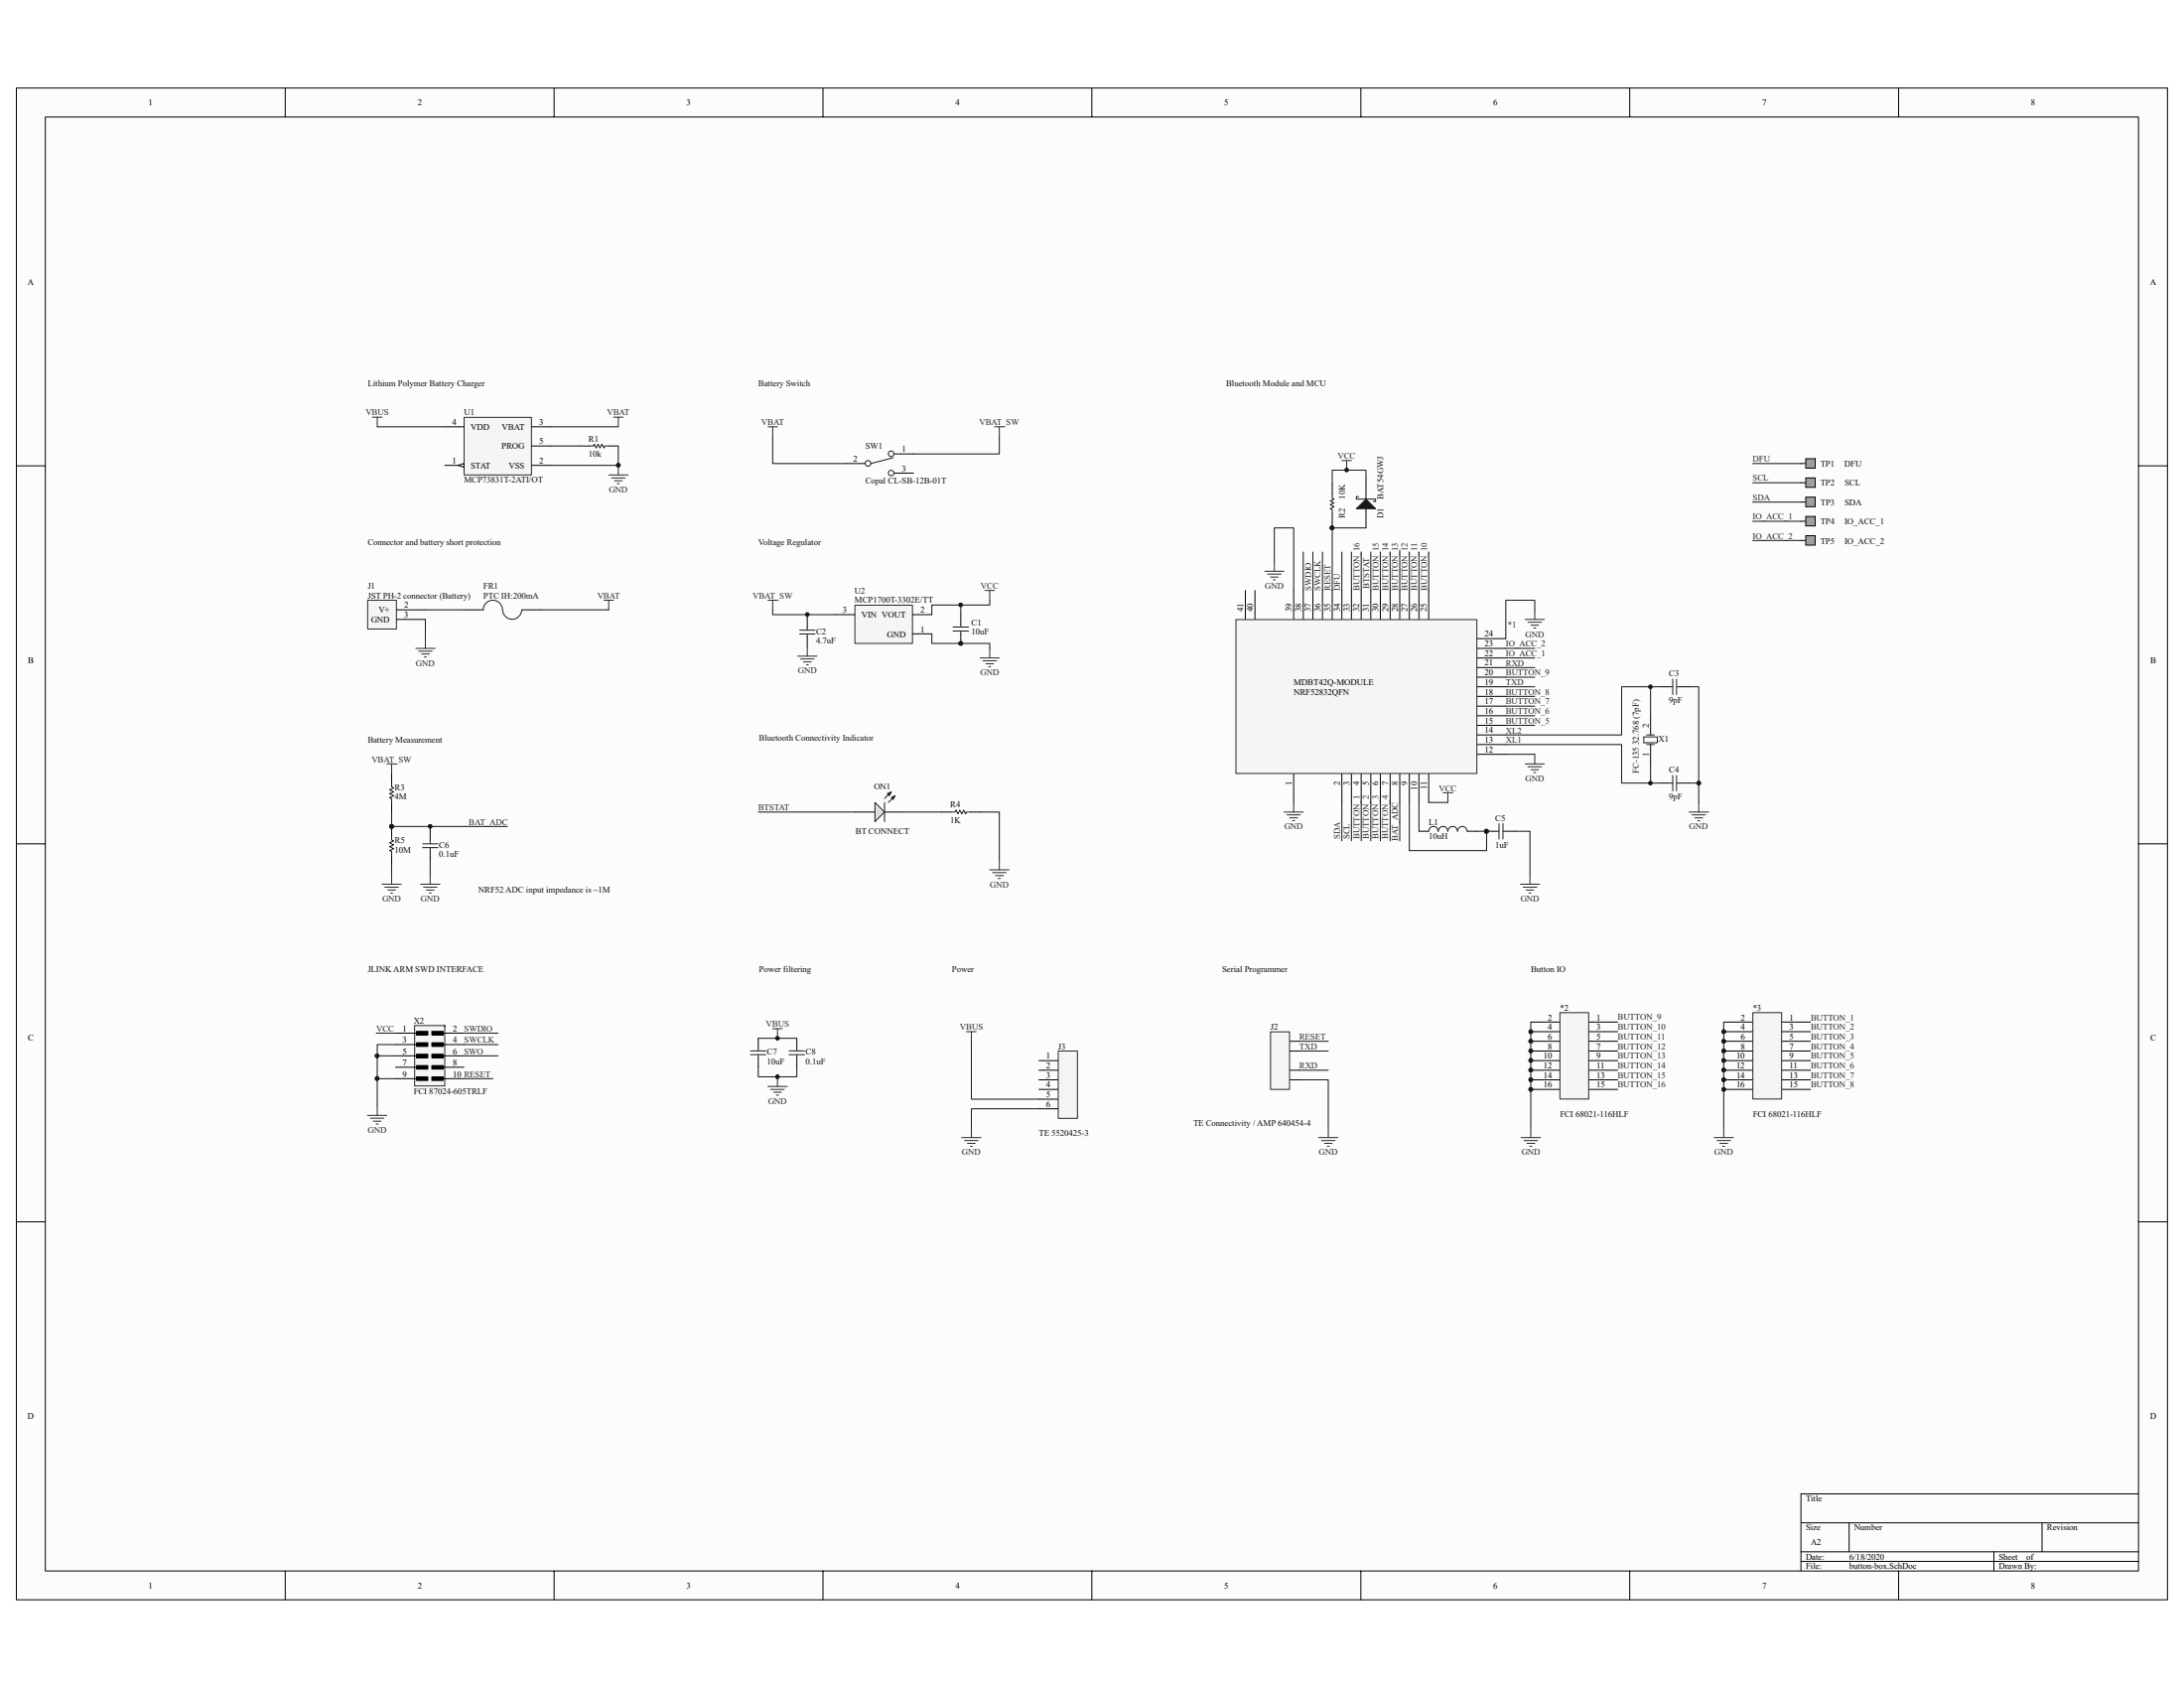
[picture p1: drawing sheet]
<svg xmlns="http://www.w3.org/2000/svg" width="279mm" height="216mm" viewBox="0 0 279 216" stroke-linecap="round" stroke-linejoin="round" font-family="sans-serif">
<path d="M2.1 11.3h275.2v193.3h-275.2z" fill="#fcfcfc"/>
<path d="M2.1 11.3h275.2v193.3h-275.2z" fill="none" stroke="#000" stroke-width=".13"/>
<path d="M5.8 15h267.8v185.9h-267.8z" fill="#fcfcfc"/>
<g fill="none" stroke="#000" stroke-width=".13">
<path d="M5.8 15h267.8v185.9h-267.8zM36.5 11.2v3.7M70.9 11.2v3.7M105.3 11.2v3.7M139.7 11.2v3.7M174.1 11.2v3.7M208.5 11.2v3.7M242.9 11.2v3.7M2.1 59.6h3.7M273.6 59.6h3.7M2.1 107.9h3.7M273.6 107.9h3.7"/>
<path d="M2.1 156.3h3.7M273.6 156.3h3.7M230.4 194.8h43.2M230.4 198.5h43.2M230.4 199.7h43.2M236.6 194.8v3.7M255.1 198.5v2.4M261.2 194.8v3.7M273.6 191.1h-43.2v9.8M36.5 200.9v3.7M70.9 200.9v3.7M105.3 200.9v3.7"/>
<path d="M139.7 200.9v3.7M174.1 200.9v3.7M208.5 200.9v3.7M242.9 200.9v3.7"/>
</g>
<path d="M47.1 76.8h3.6v3.7h-3.6z" fill="#f5f5f5"/>
<g fill="none" stroke="#262626" stroke-width=".13">
<path d="M171.7 58.9h1.2M172.3 58.9v1.2M47 76.8h3.7v3.7h-3.7zM161.8 73.1h2.5M162.2 73.4h1.7M162.5 73.8h1M162.9 74.2h.3M163 71.8v1.3M195.1 79.2h2.5M195.5 79.6h1.7M195.9 80h.9M196.3 78v1.2"/>
<path d="M195.1 97.7h2.5M195.5 98.1h1.7M195.9 98.4h.9M196.2 98.8h.3M196.2 80.3h.3M196.3 96.5v1.2M164.3 103.9h2.4M164.6 104.2h1.7M165 104.6h1M165.4 105h.2M165.5 102.6v1.3M216.1 103.9h2.5"/>
<path d="M216.5 104.2h1.7M216.8 104.6h1M217.2 105h.2M217.3 102.6v1.3"/>
</g>
<path d="M50.7 78h3.7M50.7 79.2h3.7M170.4 62v1.2M170.4 65.7v1.2M211.2 91.5v2.5M211.2 95.2v2.5M212.4 87.8h1.2M214.9 87.8h1.2M212.4 100.2h1.2M214.9 100.2h1.2" fill="none" stroke="#000" stroke-width=".13"/>
<path d="M170.4 63.2v.5l.3 .1-.5 .3 .5 .2-.5 .3 .5 .2-.5 .3 .2 .1v.5M210.3 94.3h1.7v.7h-1.7zM210.7 94h.9M210.7 95.2h.9M213.6 87.8h.4M214 86.9v1.9M214 99.2v2M214.5 87.8h.4M214.5 86.9v1.9M214.5 99.2v2M213.6 100.2h.4M214.5 100.2h.4" fill="none" stroke="#1c1c1c" stroke-width=".13"/>
<g fill="none" stroke="#0e0e0e" stroke-width=".13">
<path d="M163 71.8v-4.3h2.5v8M168 70.6v4.9M169.2 70.6v4.9M174.1 70.6v4.9M181.5 70.6v4.9M196.3 78v-1.2h-3.7v4.9M192.6 95.2h14.9v5h4.9M192.6 96.5h3.7M192.6 85.4h3.7M192.6 87.8h3.7M192.6 89.1h3.7M192.6 90.3h3.7"/>
<path d="M192.6 91.5h3.7M192.6 92.8h3.7M211.2 87.8v3.7M211.2 97.7v2.5M212.4 87.8h-4.9v6.2h-14.9M216.1 87.8h1.2v12.4h-1.2M175.4 102.6v4.9M176.6 102.6v4.9M217.3 100.2v2.4"/>
</g>
<g fill="#0e0e0e" stroke="#0e0e0e" stroke-width=".13">
<circle cx="172.3" cy="60.1" r=".23"/>
<circle cx="217.3" cy="100.2" r=".23"/>
<circle cx="211.1" cy="87.8" r=".23"/>
<circle cx="211.1" cy="100.2" r=".23"/>
</g>
<path d="M53 131.2v7.7h3.9v-7.7z" fill-rule="evenodd" fill="#f5f5f5" stroke="#262626" stroke-width=".13"/>
<g fill="none" stroke="#000" stroke-width=".13">
<path d="M181.5 106.3h1.3M187.7 106.3h1.2M190.2 106.3h1.2M192.6 106.3h1.3M50.6 132.1h2.9M50.6 133.6h2.9M50.6 135h2.9M50.6 136.5h2.9M50.6 138h2.9M53.3 131.9h1.4v.5h-1.4zM53.3 133.4h1.4v.4h-1.4zM53.3 134.8h1.4v.5h-1.4z"/>
<path d="M53.3 136.3h1.4v.4h-1.4zM53.3 137.7h1.4v.5h-1.4zM55.2 131.9h1.5v.5h-1.5zM55.2 133.4h1.5v.4h-1.5zM55.2 134.8h1.5v.5h-1.5zM55.2 136.3h1.5v.4h-1.5zM55.2 137.7h1.5v.5h-1.5zM56.4 132.1h3M56.4 133.6h3M56.4 135h3M56.4 136.5h3M59.4 138h-3"/>
</g>
<path d="M53.3 131.9h1.4v.5h-1.4zM53.3 133.4h1.4v.4h-1.4zM53.3 134.9h1.4v.4h-1.4zM53.3 136.3h1.4v.4h-1.4zM53.3 137.8h1.4v.4h-1.4zM55.3 131.9h1.4v.5h-1.4zM55.3 133.4h1.4v.4h-1.4zM55.3 134.9h1.4v.4h-1.4zM55.3 136.3h1.4v.4h-1.4zM55.3 137.8h1.4v.4h-1.4z" fill="#000"/>
<path d="M180.3 102.6v6.2h9.9v-2.5M181.5 102.6v3.7M182.8 102.6h2.4M48.1 132.1h2.5M50.6 133.6h-2.3v1.4M50.6 135h-2.3v3M50.6 138h-2.3v3.4M59.4 138h3.7" fill="none" stroke="#0e0e0e" stroke-width=".13"/>
<g fill="#0e0e0e" stroke="#0e0e0e" stroke-width=".13">
<circle cx="48.2" cy="135" r=".23"/>
<circle cx="48.2" cy="137.9" r=".23"/>
<circle cx="190.2" cy="106.3" r=".23"/>
</g>
<path d="M184.6 101.4h1.3M185.2 101.4v1.2M194.5 113.1h2.5M194.9 113.5h1.7M195.2 113.8h1M195.6 114.2h.3M195.7 111.9v1.2M47 142.7h2.5M47.4 143h1.7M47.8 143.4h.9M48.1 143.8h.3M48.3 141.4v1.3" fill="none" stroke="#262626" stroke-width=".13"/>
<path d="M185.2 106.3a.61 .61 0 0 0-.6-.6 .61 .61 0 0 0-.6 .6 .6 .6 0 0 0-.6-.6 .6 .6 0 0 0-.6 .6M187.7 106.3a.61 .61 0 0 0-.6-.6 .61 .61 0 0 0-.6 .6 .61 .61 0 0 0-.7-.6 .61 .61 0 0 0-.6 .6M191.4 106.3h.4M191.8 105.3v2M192.3 106.3h.3M192.3 105.3v2" fill="none" stroke="#1c1c1c" stroke-width=".13"/>
<path d="M59.4 53.4h8.6v7.3h-8.6z" fill="#f5f5f5"/>
<path d="M59.4 53.4h8.6v7.3h-8.6z" fill="none" stroke="#262626" stroke-width=".13"/>
<path d="M56.9 59.5h2.5M56.9 54.6h2.5M68 59.5h2.5M68 54.6h2.5" fill="none" stroke="#000" stroke-width=".13"/>
<path d="M58.6 59.5l.8-.2v.5z" fill="#fcfcfc" stroke="#000" stroke-width=".13"/>
<g fill="none" stroke="#000" stroke-width=".13">
<path d="M68 57h2.5M74.2 57h1.2M77.9 57h1.2M59.4 78h2.4M66.8 78h2.4M50.1 98.9v1.3M50.1 102.6v1.3M50.1 105.7v1.2M50.1 109.4v1.2M55 106.3v1.2M55 108.8v1.2M120.4 103.9h1.3"/>
<path d="M124.1 103.9h1.3"/>
</g>
<path d="M75.4 57h.5l.1-.2 .3 .5 .2-.5 .3 .5 .2-.5 .3 .5 .1-.3h.5M61.8 78a1.24 1.24 0 0 1 1.3-1.2 1.24 1.24 0 0 1 1.2 1.2 1.22 1.22 0 0 0 1.2 1.2 1.22 1.22 0 0 0 1.2-1.2M50.1 100.2v.4l.3 .2-.6 .2 .6 .3-.6 .2 .6 .3-.6 .2 .3 .1v.5M50.1 106.9v.5l.3 .1-.6 .3 .6 .3-.6 .2 .6 .2-.6 .3 .3 .1v.5M54.1 107.9h1.9M54.1 108.4h1.9M55 107.5v.4M55 108.4v.4M121.7 103.9h.5l.1-.3 .3 .5 .2-.5 .2 .5 .3-.5 .2 .5 .2-.2h.4" fill="none" stroke="#1c1c1c" stroke-width=".13"/>
<g fill="none" stroke="#262626" stroke-width=".13">
<path d="M47.6 53.4h1.3M48.3 53.4v1.2M78.5 53.4h1.2M79.1 53.4v1.2M79.1 59.5v1.2M98.2 54.6h1.3M98.8 54.6v1.2M127.2 54.6h1.3M127.8 54.6v1.2M77.3 76.8h1.2M77.9 60.7h2.4M77.9 76.8v1.2"/>
<path d="M78.2 61.1h1.8M78.6 61.5h1M79 61.8h.2M98.2 76.8h1.3M98.8 76.8v1.2M126 75.5h1.2M126.6 75.5v1.3M53.2 82.9h2.5M53.6 83.3h1.7M53.9 83.7h1M54.3 84h.2M54.4 81.7v1.2"/>
<path d="M125.4 84.2h2.4M125.8 84.5h1.7M126.1 84.9h1M126.5 85.3h.2M126.6 82.9v1.3M48.9 113.1h2.4M49.2 113.5h1.8M49.6 113.8h1M50 114.2h.2M50.1 111.9v1.2M53.8 113.1h2.5M54.2 113.5h1.7"/>
<path d="M54.5 113.8h1M54.9 114.2h.3M55 111.9v1.2M126.6 111.3h2.5M127 111.6h1.7M127.4 112h1M127.7 112.4h.3M127.8 110v1.3"/>
</g>
<g fill="#0e0e0e" stroke="#0e0e0e" stroke-width=".13">
<circle cx="79.1" cy="59.5" r=".23"/>
<circle cx="50.1" cy="105.7" r=".24"/>
</g>
<g fill="none" stroke="#0e0e0e" stroke-width=".13">
<path d="M48.3 54.6h8.6M70.5 57h3.7M70.5 54.6h8.6M79.1 57v2.5h-8.6M54.4 79.2v2.5M54.4 78h5M166.7 70.6v4.9M171.7 70.6v4.9M172.9 70.6v4.9M175.4 70.6v4.9M176.6 70.6v4.9M177.8 70.6v4.9"/>
<path d="M180.3 70.6v4.9M182.8 70.6v4.9M192.6 86.6h3.7M192.6 82.9h3.7M192.6 84.2h3.7M171.7 102.6v4.9M172.9 102.6v4.9M174.1 102.6v4.9M177.8 102.6v4.9M179.1 102.6v4.9M193.9 106.3h1.8v5.6"/>
</g>
<path d="M109.4 77.4h7.3v4.9h-7.3z" fill="#f5f5f5"/>
<path d="M109.4 77.4h7.3v4.9h-7.3z" fill="none" stroke="#262626" stroke-width=".13"/>
<g fill="none" stroke="#000" stroke-width=".13">
<path d="M106.9 78.6h2.4M116.8 78.6h2.4M122.9 78.6v1.2M159.3 75.5v3.7M160.5 75.5v3.7M165.5 75.5v3.7M166.7 75.5v3.7M168 75.5v3.7M169.2 75.5v3.7M170.4 75.5v3.7M171.7 75.5v3.7M172.9 75.5v3.7"/>
<path d="M174.1 75.5v3.7M175.4 75.5v3.7M176.6 75.5v3.7M177.8 75.5v3.7M179.1 75.5v3.7M180.3 75.5v3.7M181.5 75.5v3.7M182.8 75.5v3.7M116.8 81.1h2.4M122.9 81.1v1.2M165.5 98.9v3.7M171.7 98.9v3.7"/>
<path d="M172.9 98.9v3.7M174.1 98.9v3.7M175.4 98.9v3.7M176.6 98.9v3.7M177.8 98.9v3.7M179.1 98.9v3.7M180.3 98.9v3.7M181.5 98.9v3.7M182.8 98.9v3.7M188.9 96.5h3.7M188.9 95.2h3.7M188.9 94h3.7"/>
<path d="M188.9 92.8h3.7M188.9 91.5h3.7M188.9 90.3h3.7M188.9 89.1h3.7M188.9 87.8h3.7M188.9 86.6h3.7M188.9 85.4h3.7M188.9 84.2h3.7M188.9 82.9h3.7M188.9 81.7h3.7"/>
</g>
<g fill="#0e0e0e" stroke="#0e0e0e" stroke-width=".13">
<path d="M122.7 82.1h.2h.2v.2v.2h-.2h-.2v-.2z" fill-rule="evenodd"/>
<path d="M122.7 82.1h.2h.2v.2v.2h-.2h-.2v-.2z" fill-rule="evenodd"/>
</g>
<path d="M122.9 79.8v.4M121.9 80.2h2M121.9 80.7h2M122.9 80.7v.4" fill="none" stroke="#1c1c1c" stroke-width=".13"/>
<path d="M119.2 81.1v1.2h7.4v.6" fill="none" stroke="#0e0e0e" stroke-width=".13"/>
<path d="M158.1 79.3h30.8v19.6h-30.8z" fill="#f5f5f5"/>
<path d="M158.1 79.2h30.8v19.7h-30.8zM49.5 97.7h1.2M50.1 97.7v1.2M98.2 139h2.5M98.6 139.3h1.7M98.8 131.6h1.3M99 139.7h1M99.5 131.6v1.2M99.5 137.7v1.3M99.3 140.1h.3" fill="none" stroke="#262626" stroke-width=".13"/>
<g fill="none" stroke="#0e0e0e" stroke-width=".13">
<path d="M69.2 78h8.7M170.4 67.5h4.4M170.4 66.9v8.6M174.8 61.4v-1.3h-4.4v1.9M179.1 70.4v5.1M50.1 103.9v1.8h14.8M50.1 110.6v1.3M55 105.7v.6M55 110v1.9M125.4 103.9h2.4v6.1M59.4 135h4.3M59.4 133.6h4.3"/>
<path d="M59.4 132.1h4.3M97 136.5v1.2h4.9v-1.2M97 132.8h4.9"/>
</g>
<path d="M174.8 61.4v2.4M174.8 65.1v2.4M97 132.8v1.2M97 135.3v1.2M101.9 132.8v1.2M101.9 135.3v1.2M132.9 135.7h2.5M132.9 136.9h2.5M132.9 138.1h2.5M132.9 139.3h2.5M132.9 140.6h2.5" fill="none" stroke="#000" stroke-width=".13"/>
<path d="M173.8 63.5h-.3v.3h2.5v.3h-.3M96 134.9h2M96 134.4h2M97 134v.4M97 134.9v.4M100.9 134.4h2M100.9 134.9h2M101.9 134v.4M101.9 134.9v.4" fill="none" stroke="#1c1c1c" stroke-width=".13"/>
<g fill="#0e0e0e" stroke="#0e0e0e" stroke-width=".13">
<path d="M99.3 137.5h.2h.1l.1 .2-.1 .2-.1 .1-.2-.1-.1-.2z" fill-rule="evenodd"/>
<path d="M170.2 67.3h.2h.2v.2v.2l-.2 .1-.2-.1v-.2z" fill-rule="evenodd"/>
<path d="M54.9 105.5h.1h.2l.1 .2-.1 .2h-.2h-.1l-.1-.2z" fill-rule="evenodd"/>
<path d="M170.2 67.3h.2h.2v.2v.2l-.2 .1-.2-.1v-.2z" fill-rule="evenodd"/>
<path d="M170.2 67.3h.2h.2v.2v.2l-.2 .1-.2-.1v-.2z" fill-rule="evenodd"/>
<circle cx="99.5" cy="132.8" r=".23"/>
<circle cx="50.1" cy="105.7" r=".24"/>
</g>
<path d="M174.8 63.8l1.2 1.3h-2.5z" fill="#1c1c1c" stroke="#1c1c1c" stroke-width=".13"/>
<path d="M135.4 134.5h2.4v8.5h-2.4z" fill="#f5f5f5"/>
<path d="M135.4 134.4h2.4v8.6h-2.4z" fill="none" stroke="#262626" stroke-width=".13"/>
<g fill="none" stroke="#000" stroke-width=".13">
<path d="M195.8 130.7h3.7M195.8 132h3.7M195.8 133.2h3.7M195.8 134.4h3.7M195.8 135.7h3.7M195.8 136.9h3.7M195.8 138.1h3.7M195.8 139.3h3.7M203.2 130.7h3.7M203.2 132h3.7M203.2 133.2h3.7M203.2 134.4h3.7"/>
<path d="M203.2 135.7h3.7M203.2 136.9h3.7M203.2 138.1h3.7M203.2 139.3h3.7M132.9 141.8h2.5"/>
</g>
<g fill="#0e0e0e" stroke="#0e0e0e" stroke-width=".13">
<path d="M195.7 137.9h.1h.2l.1 .2-.1 .2h-.2h-.1l-.1-.2z" fill-rule="evenodd"/>
<circle cx="195.8" cy="132" r=".23"/>
<circle cx="195.8" cy="133.2" r=".23"/>
<circle cx="195.8" cy="134.4" r=".23"/>
<circle cx="195.8" cy="135.6" r=".23"/>
<circle cx="195.8" cy="136.9" r=".23"/>
<circle cx="195.8" cy="139.3" r=".23"/>
</g>
<path d="M199.6 129.5h3.6v11.1h-3.6z" fill="#f5f5f5"/>
<path d="M199.6 129.5h3.6v11.1h-3.6z" fill="none" stroke="#262626" stroke-width=".13"/>
<g fill="#0e0e0e" stroke="#0e0e0e" stroke-width=".13">
<path d="M195.7 137.9h.1h.2l.1 .2-.1 .2h-.2h-.1l-.1-.2z" fill-rule="evenodd"/>
<path d="M220.4 137.9h.1h.2v.2v.2h-.2h-.1l-.1-.2z" fill-rule="evenodd"/>
<circle cx="195.8" cy="132" r=".23"/>
<circle cx="195.8" cy="133.2" r=".23"/>
<circle cx="195.8" cy="134.4" r=".23"/>
<circle cx="195.8" cy="135.6" r=".23"/>
<circle cx="195.8" cy="136.9" r=".23"/>
<circle cx="195.8" cy="139.3" r=".23"/>
<circle cx="220.5" cy="132" r=".23"/>
<circle cx="220.5" cy="133.2" r=".23"/>
<circle cx="220.5" cy="134.4" r=".23"/>
<circle cx="220.5" cy="135.6" r=".23"/>
<circle cx="220.5" cy="136.9" r=".23"/>
<circle cx="220.5" cy="139.3" r=".23"/>
</g>
<g fill="none" stroke="#000" stroke-width=".13">
<path d="M220.5 130.7h3.7M220.5 132h3.7M220.5 133.2h3.7M220.5 134.4h3.7M220.5 135.7h3.7M220.5 136.9h3.7M220.5 138.1h3.7M220.5 139.3h3.7M227.9 130.7h3.7M227.9 132h3.7M227.9 133.2h3.7M227.9 134.4h3.7"/>
<path d="M227.9 135.7h3.7M227.9 136.9h3.7M227.9 138.1h3.7M227.9 139.3h3.7"/>
</g>
<path d="M224.3 129.5h3.6v11.1h-3.6z" fill="#f5f5f5"/>
<path d="M224.2 129.5h3.7v11.1h-3.7zM194.6 145.5h2.5M195 145.9h1.7M195.3 146.2h1M195.7 146.6h.3M195.8 144.3v1.2M219.3 145.5h2.5M219.7 145.9h1.7M220 146.2h1M220.4 146.6h.2M220.5 144.3v1.2" fill="none" stroke="#262626" stroke-width=".13"/>
<g fill="#0e0e0e" stroke="#0e0e0e" stroke-width=".13">
<path d="M220.4 137.9h.1h.2v.2v.2h-.2h-.1l-.1-.2z" fill-rule="evenodd"/>
<circle cx="220.5" cy="132" r=".23"/>
<circle cx="220.5" cy="133.2" r=".23"/>
<circle cx="220.5" cy="134.4" r=".23"/>
<circle cx="220.5" cy="135.6" r=".23"/>
<circle cx="220.5" cy="136.9" r=".23"/>
<circle cx="220.5" cy="139.3" r=".23"/>
</g>
<path d="M195.8 130.7v13.6M220.5 130.7v13.6" fill="none" stroke="#0e0e0e" stroke-width=".13"/>
<path d="M165 138.1h1.2M165 136.9h1.2M165 134.4h1.2M165 133.2h1.2" fill="none" stroke="#000" stroke-width=".13"/>
<path d="M162.6 132h2.4v7.3h-2.4z" fill="#f5f5f5"/>
<g fill="none" stroke="#262626" stroke-width=".13">
<path d="M102 83.9h2.5M102.4 84.3h1.7M102.8 84.7h1M103.2 85h.2M103.3 82.7v1.2M123.6 132h1.3M124.3 132v1.2M162.5 132h2.5v7.3h-2.5zM123 145.5h2.5M123.4 145.9h1.7M123.8 146.2h1M124.1 146.6h.3"/>
<path d="M124.3 144.3v1.2M168.7 145.5h2.5M169.1 145.9h1.7M169.4 146.2h1M169.8 146.6h.3M169.9 144.3v1.2"/>
</g>
<g fill="none" stroke="#0e0e0e" stroke-width=".13">
<path d="M98.8 55.8v3.5h9.4M127.8 55.8v2.3h-10.9M98.8 78v.6h8.1M103.3 78.6v.4M122.9 77.4v1.2M126.6 76.8v.6h-7.4v1.2M188.9 106.3h1.3M124.3 133.2v7.4h8.6M166.2 138.1h3.7v6.2M166.2 134.4h3.7M166.2 133.2h3.7M166.2 136.9h3.7"/>
<path d="M132.9 141.8h-8.6v2.5"/>
</g>
<path d="M108.2 59.3h2.5M114.4 58.1h2.5M103.3 79v1.2M114.4 60.5h2.5M103.3 81.4v1.3M109.5 103.9h2.4M113.2 103.9h2.4" fill="none" stroke="#000" stroke-width=".13"/>
<g fill="none" stroke="#1c1c1c" stroke-width=".13">
<path d="M114.3 58.5l-2.9 .8M102.3 81.1h2M102.3 80.6h2M103.3 80.2v.4M103.3 81.1v.3"/>
<circle cx="111" cy="59.3" r=".36"/>
<circle cx="114" cy="58" r=".36"/>
<circle cx="114" cy="60.5" r=".35"/>
</g>
<g fill="#0e0e0e" stroke="#0e0e0e" stroke-width=".13">
<path d="M122.7 77.2l.2-.1 .2 .1v.2v.1l-.2 .1-.2-.1v-.1z" fill-rule="evenodd"/>
<circle cx="103.3" cy="78.6" r=".23"/>
<circle cx="190.2" cy="106.3" r=".23"/>
</g>
<path d="M111.9 102.6l1.3 1.3-1.3 1.2z" fill="#e2e2e2" stroke="#1c1c1c" stroke-width=".13"/>
<path d="M113.2 102.6v2.5M114 101.3l-.8 .8M114.5 101.8l-.9 .8" fill="none" stroke="#1c1c1c" stroke-width=".13"/>
<g fill="#1c1c1c" stroke="#1c1c1c" stroke-width=".13">
<path d="M114 102l.5-.2-.2 .5z"/>
<path d="M113.5 101.5l.5-.2-.2 .5z"/>
</g>
<path d="M97 103.9h12.5M115.6 103.9h4.8" fill="none" stroke="#0e0e0e" stroke-width=".13"/>
<path d="M230.4 61.7h1.2" fill="none" stroke="#000" stroke-width=".13"/>
<path d="M231 61.1v1.2h1.2v-1.2z" fill-rule="evenodd" fill="#a0a0a0" stroke="#000" stroke-width=".13"/>
<path d="M230.4 64.2h1.2" fill="none" stroke="#000" stroke-width=".13"/>
<path d="M231 63.6v1.2h1.2v-1.2z" fill-rule="evenodd" fill="#a0a0a0" stroke="#000" stroke-width=".13"/>
<path d="M230.4 66.7h1.2" fill="none" stroke="#000" stroke-width=".13"/>
<path d="M231 66.1v1.2h1.2v-1.2z" fill-rule="evenodd" fill="#a0a0a0" stroke="#000" stroke-width=".13"/>
<path d="M230.4 69.1h1.2" fill="none" stroke="#000" stroke-width=".13"/>
<path d="M231 68.5v1.2h1.2v-1.2z" fill-rule="evenodd" fill="#a0a0a0" stroke="#000" stroke-width=".13"/>
<path d="M230.4 59.3h1.2" fill="none" stroke="#000" stroke-width=".13"/>
<path d="M231 58.7v1.2h1.2v-1.2z" fill-rule="evenodd" fill="#a0a0a0" stroke="#000" stroke-width=".13"/>
<path d="M224.2 59.3h6.2M224.2 61.7h6.2M224.2 64.2h6.2M224.2 66.7h6.2M224.2 69.1h6.2" fill="none" stroke="#0e0e0e" stroke-width=".13"/>
<g font-size="1.1">
<text x="19" y="13.5">1</text>
<text x="53.4" y="13.5">2</text>
<text x="87.8" y="13.5">3</text>
<text x="122.2" y="13.5">4</text>
<text x="156.6" y="13.5">5</text>
<text x="191" y="13.5">6</text>
<text x="225.4" y="13.5">7</text>
<text x="259.8" y="13.5">8</text>
<text x="3.5" y="36.4">A</text>
<text x="275" y="36.4">A</text>
<text x="57.8" y="54.4">4</text>
<text x="57.8" y="59.3">1</text>
<text x="60.2" y="55">VDD</text>
<text x="60.2" y="59.9">STAT</text>
<text x="64.2" y="57.4">PROG</text>
<text x="64.2" y="55">VBAT</text>
<text x="65.1" y="59.9">VSS</text>
<text x="69" y="54.4">3</text>
<text x="69" y="56.8">5</text>
<text x="69" y="59.3">2</text>
<text x="109.2" y="59.1">2</text>
<text x="115.4" y="57.8">1</text>
<text x="115.4" y="60.3">3</text>
<text x="51.7" y="77.8">2</text>
<text x="47.5" y="79.6">GND</text>
<text x="48.4" y="78.4">V+</text>
<text x="51.7" y="79">3</text>
<text x="107.8" y="78.4">3</text>
<text x="110.2" y="79">VIN VOUT</text>
<text x="113.5" y="81.5">GND</text>
<text x="117.7" y="78.4">2</text>
<text x="117.7" y="80.9">1</text>
<text x="159.1" y="78.3" transform="rotate(-90 159.1 78.3)">41</text>
<text x="160.3" y="78.3" transform="rotate(-90 160.3 78.3)">40</text>
<text x="165.2" y="78.3" transform="rotate(-90 165.2 78.3)">39</text>
<text x="166.5" y="78.3" transform="rotate(-90 166.5 78.3)">38</text>
<text x="167.7" y="78.3" transform="rotate(-90 167.7 78.3)">37</text>
<text x="169" y="78.3" transform="rotate(-90 169 78.3)">36</text>
<text x="170.2" y="78.3" transform="rotate(-90 170.2 78.3)">35</text>
<text x="171.4" y="78.3" transform="rotate(-90 171.4 78.3)">34</text>
<text x="172.7" y="78.3" transform="rotate(-90 172.7 78.3)">33</text>
<text x="173.9" y="78.3" transform="rotate(-90 173.9 78.3)">32</text>
<text x="175.1" y="78.3" transform="rotate(-90 175.1 78.3)">31</text>
<text x="176.4" y="78.3" transform="rotate(-90 176.4 78.3)">30</text>
<text x="177.6" y="78.3" transform="rotate(-90 177.6 78.3)">29</text>
<text x="178.8" y="78.3" transform="rotate(-90 178.8 78.3)">28</text>
<text x="180.1" y="78.3" transform="rotate(-90 180.1 78.3)">27</text>
<text x="181.3" y="78.3" transform="rotate(-90 181.3 78.3)">26</text>
<text x="182.5" y="78.3" transform="rotate(-90 182.5 78.3)">25</text>
<text x="189.9" y="83.9">22</text>
<text x="189.9" y="82.7">23</text>
<text x="189.9" y="81.5">24</text>
<text x="3.6" y="84.8">B</text>
<text x="165.5" y="87.6">MDBT42Q-MODULE</text>
<text x="165.5" y="88.9">NRF52832QFN</text>
<text x="189.9" y="88.9">18</text>
<text x="189.9" y="87.6">19</text>
<text x="189.9" y="86.4">20</text>
<text x="189.9" y="85.2">21</text>
<text x="275.1" y="84.8">B</text>
<text x="189.9" y="92.5">15</text>
<text x="189.9" y="91.3">16</text>
<text x="189.9" y="90.1">17</text>
<text x="189.9" y="95">13</text>
<text x="189.9" y="93.8">14</text>
<text x="210.9" y="93" transform="rotate(-90 210.9 93)">2</text>
<text x="165.2" y="100.5" transform="rotate(-90 165.2 100.5)">1</text>
<text x="171.4" y="100.5" transform="rotate(-90 171.4 100.5)">2</text>
<text x="172.7" y="100.5" transform="rotate(-90 172.7 100.5)">3</text>
<text x="173.9" y="100.5" transform="rotate(-90 173.9 100.5)">4</text>
<text x="175.1" y="100.5" transform="rotate(-90 175.1 100.5)">5</text>
<text x="176.4" y="100.5" transform="rotate(-90 176.4 100.5)">6</text>
<text x="177.6" y="100.5" transform="rotate(-90 177.6 100.5)">7</text>
<text x="178.8" y="100.5" transform="rotate(-90 178.8 100.5)">8</text>
<text x="180.1" y="100.5" transform="rotate(-90 180.1 100.5)">9</text>
<text x="181.3" y="101" transform="rotate(-90 181.3 101)">10</text>
<text x="182.5" y="101" transform="rotate(-90 182.5 101)">11</text>
<text x="189.9" y="96.2">12</text>
<text x="210.9" y="96.8" transform="rotate(-90 210.9 96.8)">1</text>
<text x="51.5" y="131.9">1</text>
<text x="57.9" y="131.9">2</text>
<text x="198" y="130.5">2</text>
<text x="198" y="131.7">4</text>
<text x="204.2" y="130.5">1</text>
<text x="204.2" y="131.7">3</text>
<text x="222.7" y="130.5">2</text>
<text x="222.7" y="131.7">4</text>
<text x="228.9" y="130.5">1</text>
<text x="228.9" y="131.7">3</text>
<text x="3.6" y="133.1">C</text>
<text x="51.5" y="133.4">3</text>
<text x="51.5" y="134.8">5</text>
<text x="51.5" y="136.3">7</text>
<text x="51.5" y="137.7">9</text>
<text x="57.9" y="133.4">4</text>
<text x="57.9" y="134.8">6</text>
<text x="57.9" y="136.3">8</text>
<text x="57.9" y="137.7">10 RESET</text>
<text x="133.8" y="135.4">1</text>
<text x="133.8" y="136.7">2</text>
<text x="133.8" y="137.9">3</text>
<text x="197.4" y="135.4">10</text>
<text x="197.4" y="136.7">12</text>
<text x="197.4" y="137.9">14</text>
<text x="198" y="132.9">6</text>
<text x="198" y="134.2">8</text>
<text x="204.2" y="132.9">5</text>
<text x="204.2" y="134.2">7</text>
<text x="204.2" y="135.4">9</text>
<text x="204.2" y="136.7">11</text>
<text x="204.2" y="137.9">13</text>
<text x="222.1" y="135.4">10</text>
<text x="222.1" y="136.7">12</text>
<text x="222.1" y="137.9">14</text>
<text x="222.7" y="132.9">6</text>
<text x="222.7" y="134.2">8</text>
<text x="228.9" y="132.9">5</text>
<text x="228.9" y="134.2">7</text>
<text x="228.9" y="135.4">9</text>
<text x="228.9" y="136.7">11</text>
<text x="228.9" y="137.9">13</text>
<text x="275.1" y="133.1">C</text>
<text x="133.8" y="139.1">4</text>
<text x="133.8" y="140.4">5</text>
<text x="133.8" y="141.6">6</text>
<text x="197.4" y="139.1">16</text>
<text x="204.2" y="139.1">15</text>
<text x="222.1" y="139.1">16</text>
<text x="228.9" y="139.1">15</text>
<text x="3.5" y="181.5">D</text>
<text x="275" y="181.5">D</text>
<text x="231" y="192.1">Title</text>
<text x="231" y="195.8">Size</text>
<text x="231.6" y="197.6">A2</text>
<text x="237.2" y="195.8">Number</text>
<text x="261.9" y="195.8">Revision</text>
<text x="19" y="203.2">1</text>
<text x="53.4" y="203.2">2</text>
<text x="87.8" y="203.2">3</text>
<text x="122.2" y="203.2">4</text>
<text x="156.6" y="203.2">5</text>
<text x="191" y="203.2">6</text>
<text x="225.4" y="203.2">7</text>
<text x="231" y="199.5">Date:</text>
<text x="231" y="200.7">File:</text>
<text x="236.6" y="199.5">6/18/2020</text>
<text x="236.6" y="200.7">button-box.SchDoc</text>
<text x="255.7" y="200.7">Drawn By:</text>
<text x="255.7" y="199.5">Sheet</text>
<text x="259.2" y="199.5">of</text>
<text x="259.8" y="203.2">8</text>
</g>
<g font-size="1.1" fill="#262626">
<text x="46.8" y="53.1">VBUS</text>
<text x="77.7" y="53.1">VBAT</text>
<text x="97.4" y="54.4">VBAT</text>
<text x="125.3" y="54.4">VBAT_SW</text>
<text x="171.1" y="58.7">VCC</text>
<text x="224.2" y="59.1">DFU</text>
<text x="77.9" y="63">GND</text>
<text x="224.2" y="61.5">SCL</text>
<text x="224.2" y="64">SDA</text>
<text x="224.2" y="66.4">IO_ACC_1</text>
<text x="224.2" y="68.9">IO_ACC_2</text>
<text x="76.4" y="76.5">VBAT</text>
<text x="96.3" y="76.5">VBAT_SW</text>
<text x="125.5" y="75.3">VCC</text>
<text x="161.8" y="75.3">GND</text>
<text x="167.7" y="75.5" transform="rotate(-90 167.7 75.5)">SWDIO</text>
<text x="169" y="75.5" transform="rotate(-90 169 75.5)">SWCLK</text>
<text x="170.2" y="75.5" transform="rotate(-90 170.2 75.5)">RESET</text>
<text x="171.4" y="75.5" transform="rotate(-90 171.4 75.5)">DFU</text>
<text x="173.9" y="75.5" transform="rotate(-90 173.9 75.5)">BUTTON_16</text>
<text x="175.1" y="75.3" transform="rotate(-90 175.1 75.3)">BTSTAT</text>
<text x="176.4" y="75.5" transform="rotate(-90 176.4 75.5)">BUTTON_15</text>
<text x="177.6" y="75.5" transform="rotate(-90 177.6 75.5)">BUTTON_14</text>
<text x="178.8" y="75.5" transform="rotate(-90 178.8 75.5)">BUTTON_13</text>
<text x="180.1" y="75.5" transform="rotate(-90 180.1 75.5)">BUTTON_12</text>
<text x="181.3" y="75.5" transform="rotate(-90 181.3 75.5)">BUTTON_11</text>
<text x="182.5" y="75.5" transform="rotate(-90 182.5 75.5)">BUTTON_10</text>
<text x="192.6" y="82.7">IO_ACC_2</text>
<text x="192.6" y="83.9">IO_ACC_1</text>
<text x="192.9" y="80.2">*1</text>
<text x="195.1" y="81.5">GND</text>
<text x="53.2" y="85.2">GND</text>
<text x="102.1" y="86.1">GND</text>
<text x="125.4" y="86.4">GND</text>
<text x="192.6" y="88.9">BUTTON_8</text>
<text x="192.6" y="85.2">RXD</text>
<text x="192.6" y="87.6">TXD</text>
<text x="192.6" y="86.4">BUTTON_9</text>
<text x="192.6" y="92.5">BUTTON_5</text>
<text x="192.6" y="91.3">BUTTON_6</text>
<text x="192.6" y="90.1">BUTTON_7</text>
<text x="192.6" y="93.8">XL2</text>
<text x="192.6" y="95">XL1</text>
<text x="47.5" y="97.5">VBAT_SW</text>
<text x="184.1" y="101.2">VCC</text>
<text x="195.1" y="99.9">GND</text>
<text x="60" y="105.5">BAT_ADC</text>
<text x="97" y="103.6">BTSTAT</text>
<text x="164.3" y="106.1">GND</text>
<text x="171.4" y="107.3" transform="rotate(-90 171.4 107.3)">SDA</text>
<text x="172.7" y="107.3" transform="rotate(-90 172.7 107.3)">SCL</text>
<text x="173.9" y="107.3" transform="rotate(-90 173.9 107.3)">BUTTON_1</text>
<text x="175.1" y="107.3" transform="rotate(-90 175.1 107.3)">BUTTON_2</text>
<text x="176.4" y="107.3" transform="rotate(-90 176.4 107.3)">BUTTON_3</text>
<text x="177.6" y="107.3" transform="rotate(-90 177.6 107.3)">BUTTON_4</text>
<text x="178.8" y="107.6" transform="rotate(-90 178.8 107.6)">BAT_ADC</text>
<text x="216.1" y="106.1">GND</text>
<text x="126.6" y="113.5">GND</text>
<text x="48.9" y="115.3">GND</text>
<text x="53.8" y="115.3">GND</text>
<text x="194.5" y="115.3">GND</text>
<text x="48.2" y="131.9">VCC</text>
<text x="59.4" y="131.9">SWDIO</text>
<text x="98" y="131.3">VBUS</text>
<text x="122.8" y="131.7">VBUS</text>
<text x="206.9" y="130.5">BUTTON_9</text>
<text x="206.9" y="131.7">BUTTON_10</text>
<text x="231.6" y="130.5">BUTTON_1</text>
<text x="231.6" y="131.7">BUTTON_2</text>
<text x="59.4" y="133.4">SWCLK</text>
<text x="59.4" y="134.8">SWO</text>
<text x="166.2" y="132.9">RESET</text>
<text x="166.2" y="134.2">TXD</text>
<text x="166.2" y="136.7">RXD</text>
<text x="206.9" y="132.9">BUTTON_11</text>
<text x="206.9" y="134.2">BUTTON_12</text>
<text x="206.9" y="135.4">BUTTON_13</text>
<text x="206.9" y="136.7">BUTTON_14</text>
<text x="206.9" y="137.9">BUTTON_15</text>
<text x="231.6" y="132.9">BUTTON_3</text>
<text x="231.6" y="134.2">BUTTON_4</text>
<text x="231.6" y="135.4">BUTTON_5</text>
<text x="231.6" y="136.7">BUTTON_6</text>
<text x="231.6" y="137.9">BUTTON_7</text>
<text x="98.3" y="141.2">GND</text>
<text x="206.9" y="139.1">BUTTON_16</text>
<text x="231.6" y="139.1">BUTTON_8</text>
<text x="47.1" y="144.9">GND</text>
<text x="123.1" y="147.7">GND</text>
<text x="168.7" y="147.7">GND</text>
<text x="194.6" y="147.7">GND</text>
<text x="219.3" y="147.7">GND</text>
</g>
<g font-size="1.1" fill="#0e0e0e">
<text x="47" y="49.4">Lithium Polymer Battery Charger</text>
<text x="59.4" y="53.1">U1</text>
<text x="97" y="49.4">Battery Switch</text>
<text x="156.9" y="49.4">Bluetooth Module and MCU</text>
<text x="75.3" y="56.5">R1</text>
<text x="75.3" y="58.4">10k</text>
<text x="110.7" y="57.4">SW1</text>
<text x="232.9" y="59.7">TP1</text>
<text x="236" y="59.7">DFU</text>
<text x="59.4" y="61.8">MCP73831T-2ATI/OT</text>
<text x="110.7" y="61.9">Copal CL-SB-12B-01T</text>
<text x="172" y="63.8" transform="rotate(-90 172 63.8)">10K</text>
<text x="177" y="63.8" transform="rotate(-90 177 63.8)">BAT54GWJ</text>
<text x="232.9" y="62.1">TP2</text>
<text x="232.9" y="64.6">TP3</text>
<text x="236" y="62.1">SCL</text>
<text x="236" y="64.6">SDA</text>
<text x="47" y="69.8">Connector and battery short protection</text>
<text x="97" y="69.8">Voltage Regulator</text>
<text x="172" y="66.3" transform="rotate(-90 172 66.3)">R2</text>
<text x="177" y="66.3" transform="rotate(-90 177 66.3)">D1</text>
<text x="232.9" y="67.1">TP4</text>
<text x="232.9" y="69.5">TP5</text>
<text x="236" y="67.1">IO_ACC_1</text>
<text x="236" y="69.5">IO_ACC_2</text>
<text x="47" y="75.3">J1</text>
<text x="47" y="76.5">JST PH-2 connector (Battery)</text>
<text x="61.8" y="75.3">FR1</text>
<text x="61.8" y="76.5">PTC IH:200mA</text>
<text x="109.3" y="75.9">U2</text>
<text x="109.3" y="77.2">MCP1700T-3302E/TT</text>
<text x="104.4" y="81.1">C2</text>
<text x="104.4" y="82.3">4.7uF</text>
<text x="124.3" y="80">C1</text>
<text x="124.3" y="81.2">10uF</text>
<text x="213.5" y="86.5">C3</text>
<text x="213.5" y="90">9pF</text>
<text x="47" y="95">Battery Measurement</text>
<text x="97.1" y="94.8">Bluetooth Connectivity Indicator</text>
<text x="212.2" y="94.9">X1</text>
<text x="50.5" y="101">R3</text>
<text x="111.8" y="100.9">ON1</text>
<text x="209.7" y="99" transform="rotate(-90 209.7 99)">FC-135 32.768 (7pF)</text>
<text x="213.5" y="98.8">C4</text>
<text x="50.5" y="102.3">4M</text>
<text x="50.5" y="107.8">R5</text>
<text x="109.5" y="106.7">BT CONNECT</text>
<text x="121.6" y="103.3">R4</text>
<text x="121.6" y="105.2">1K</text>
<text x="182.8" y="105.5">L1</text>
<text x="182.8" y="107.3">10uH</text>
<text x="191.3" y="105">C5</text>
<text x="213.5" y="102.3">9pF</text>
<text x="50.5" y="109.1">10M</text>
<text x="56.2" y="108.4">C6</text>
<text x="56.2" y="109.7">0.1uF</text>
<text x="191.3" y="108.4">1uF</text>
<text x="61.2" y="114.1">NRF52 ADC input impedance is ~1M</text>
<text x="47" y="124.3">JLINK ARM SWD INTERFACE</text>
<text x="97.1" y="124.3">Power filtering</text>
<text x="121.8" y="124.3">Power</text>
<text x="156.4" y="124.3">Serial Programmer</text>
<text x="195.9" y="124.3">Button IO</text>
<text x="52.9" y="130.9">X2</text>
<text x="162.5" y="131.7">J2</text>
<text x="199.6" y="129.3">*2</text>
<text x="224.2" y="129.3">*3</text>
<text x="98.1" y="134.9">C7</text>
<text x="98.1" y="136.1">10uF</text>
<text x="103.1" y="134.9">C8</text>
<text x="103.1" y="136.1">0.1uF</text>
<text x="135.4" y="134.2">J3</text>
<text x="52.9" y="139.9">FCI 87024-605TRLF</text>
<text x="199.6" y="142.8">FCI 68021-116HLF</text>
<text x="224.2" y="142.8">FCI 68021-116HLF</text>
<text x="132.9" y="145.3">TE 5520425-3</text>
<text x="152.7" y="144">TE Connectivity / AMP 640454-4</text>
</g>
</svg>
